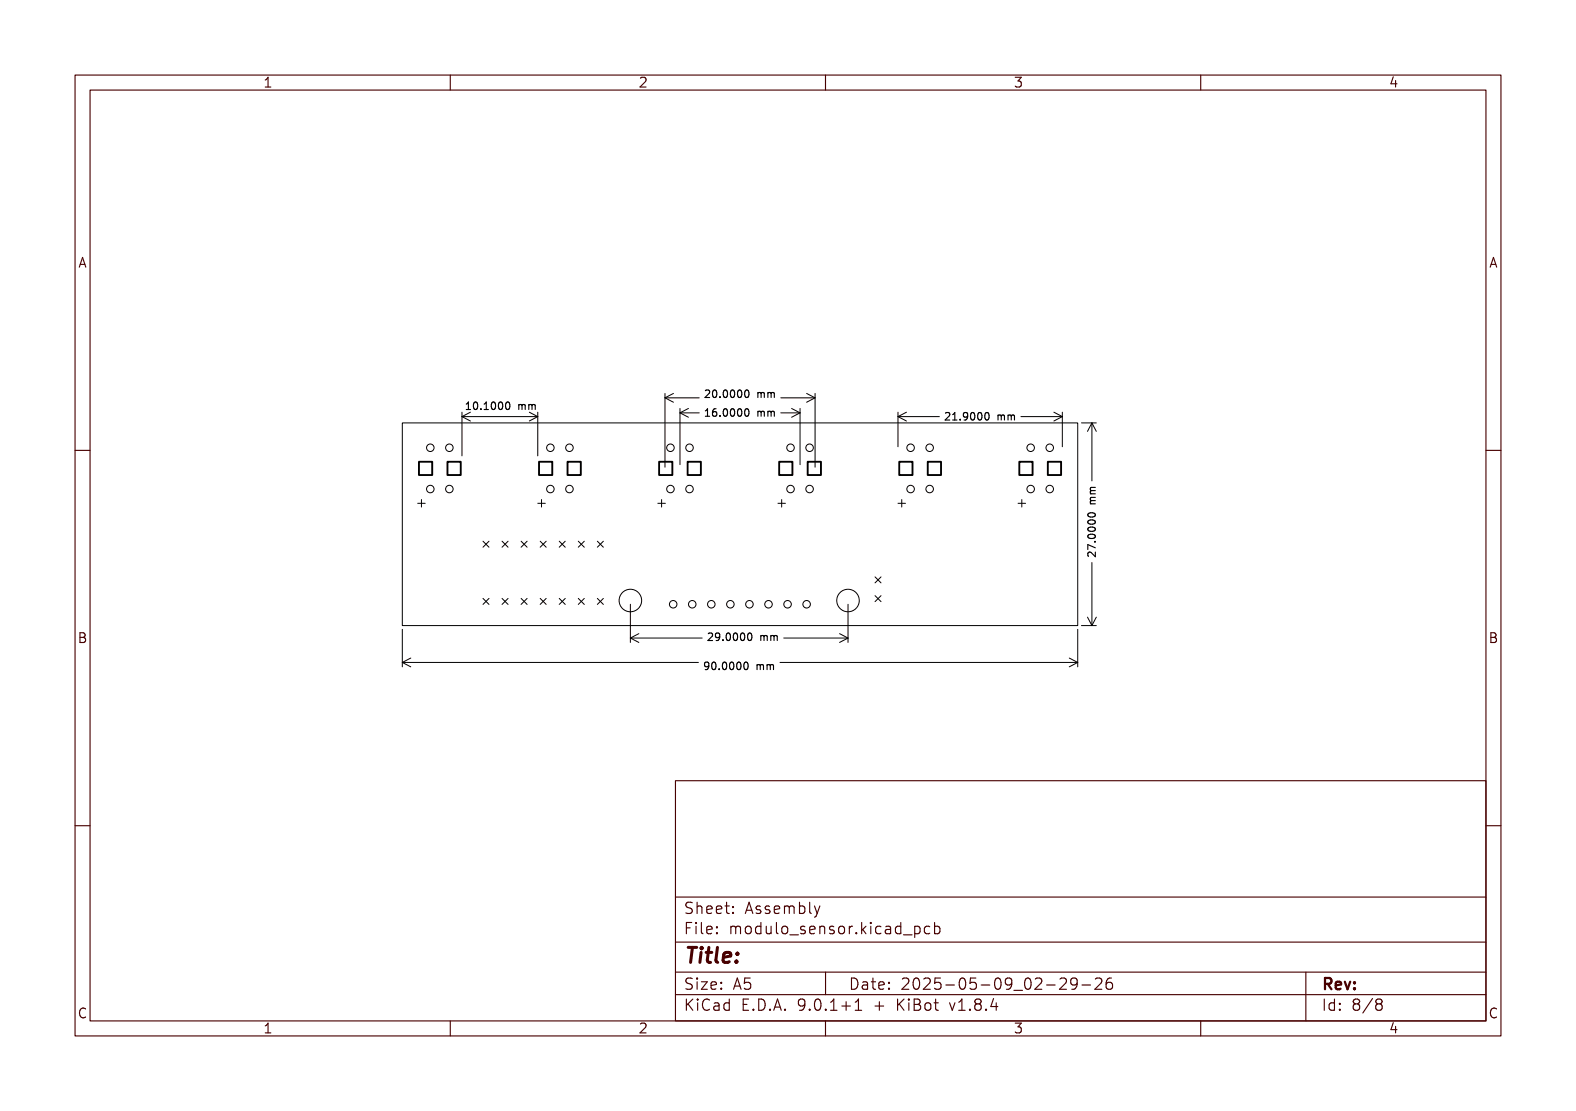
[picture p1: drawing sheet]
<svg xmlns="http://www.w3.org/2000/svg" width="210mm" height="148mm" viewBox="0 0 210 148" stroke-linecap="round" stroke-linejoin="round" font-family="sans-serif">
<path d="M55.8 61.5h1.8v1.8h-1.8zM59.6 61.5h1.8v1.8h-1.8zM71.8 61.5h1.8v1.8h-1.8zM75.6 61.5h1.8v1.8h-1.8zM87.8 61.5h1.8v1.8h-1.8zM91.6 61.5h1.8v1.8h-1.8zM103.8 61.5h1.8v1.8h-1.8zM107.6 61.5h1.8v1.8h-1.8zM119.8 61.5h1.8v1.8h-1.8zM123.6 61.5h1.8v1.8h-1.8zM135.8 61.5h1.8v1.8h-1.8zM139.6 61.5h1.8v1.8h-1.8z" fill="none" stroke="#000" stroke-width=".25"/>
<g fill="none" stroke="#000" stroke-width=".13">
<path d="M53.6 56.3h90v27h-90zM61.6 55.5h10.1M61.6 54.9v5.8M61.6 55.5l1.1 .6M62.7 54.9l-1.1 .6M70.5 54.9l1.2 .6M71.7 54.9v5.8M71.7 55.5l-1.2 .6M88.6 52.4v9.8M88.6 53h4.6M88.6 53l1.1 .6M89.7 52.4l-1.1 .6"/>
<path d="M90.6 54.4v7.5M90.6 55h2.6M90.6 55l1.1 .6M91.7 54.4l-1.1 .6M104 55h2.6M104 53h4.6M105.5 54.4l1.1 .6M106.6 54.4v7.5M106.6 55l-1.1 .6M107.5 52.4l1.1 .6M108.6 52.4v9.8M108.6 53l-1.1 .6"/>
<path d="M119.7 54.9v4.6M119.7 55.5h5.5M119.7 55.5l1.1 .6M120.8 54.9l-1.1 .6M136 55.5h5.6M140.4 54.9l1.2 .6M141.6 54.9v4.6M141.6 55.5l-1.2 .6M144.1 56.3h2M145.5 56.3v7.8M145.5 56.3l.6 1.2M145.5 56.3l-.6 1.2"/>
<path d="M55.7 67.1h1M56.2 66.5v1M64.4 79.7l.8 .8M64.4 72.1l.8 .8M65.2 79.7l-.8 .8M65.2 72.1l-.8 .8M66.9 79.7l.8 .8M66.9 72.1l.8 .8M67.7 79.7l-.8 .8M67.7 72.1l-.8 .8M69.4 72.1l.8 .8M69.4 79.7l.8 .8"/>
<path d="M70.2 79.7l-.8 .8M70.2 72.1l-.8 .8M71.7 67.1h1M72 72.1l.8 .8M72 79.7l.8 .8M72.2 66.5v1M72.8 79.7l-.8 .8M72.8 72.1l-.8 .8M74.5 79.7l.8 .8M74.5 72.1l.8 .8M75.3 79.7l-.8 .8M75.3 72.1l-.8 .8"/>
<path d="M77.1 79.7l.8 .8M77.1 72.1l.8 .8M77.9 79.7l-.8 .8M77.9 72.1l-.8 .8M79.6 79.7l.8 .8M79.6 72.1l.8 .8M80.4 79.7l-.8 .8M80.4 72.1l-.8 .8M87.7 67.1h1M88.2 66.5v1M103.7 67.1h1M104.2 66.5v1"/>
<path d="M116.6 79.4l.8 .7M116.6 76.9l.8 .7M117.4 79.4l-.8 .7M117.4 76.9l-.8 .7M119.7 67.1h1M120.2 66.5v1M135.7 67.1h1M136.2 66.5v1M145.5 74.9v8.4M53.6 83.8v5M53.6 88.2h39.5M53.6 88.2l1.1 .6"/>
<path d="M54.7 87.7l-1.1 .5M84 80.5v5.1M84 85h9.6M84 85l1.1 .6M85.1 84.4l-1.1 .6M103.9 88.2h39.7M104.4 85h8.6M111.9 84.4l1.1 .6M113 80.5v5.1M113 85l-1.1 .6M142.5 87.7l1.1 .5M143.6 83.8v5"/>
<path d="M143.6 88.2l-1.1 .6M144.1 83.3h2M144.9 82.2l.6 1.1M146.1 82.2l-.6 1.1"/>
<circle cx="57.3" cy="59.6" r=".5"/>
<circle cx="59.9" cy="59.6" r=".5"/>
<circle cx="73.3" cy="59.6" r=".5"/>
<circle cx="75.9" cy="59.6" r=".5"/>
<circle cx="89.3" cy="59.6" r=".5"/>
<circle cx="91.9" cy="59.6" r=".5"/>
<circle cx="105.3" cy="59.6" r=".5"/>
<circle cx="107.9" cy="59.6" r=".5"/>
<circle cx="121.3" cy="59.6" r=".5"/>
<circle cx="123.9" cy="59.6" r=".5"/>
<circle cx="137.3" cy="59.6" r=".5"/>
<circle cx="139.9" cy="59.6" r=".5"/>
<circle cx="57.3" cy="65.2" r=".5"/>
<circle cx="59.9" cy="65.2" r=".5"/>
<circle cx="73.3" cy="65.2" r=".5"/>
<circle cx="75.9" cy="65.2" r=".5"/>
<circle cx="89.3" cy="65.2" r=".5"/>
<circle cx="91.9" cy="65.2" r=".5"/>
<circle cx="105.3" cy="65.2" r=".5"/>
<circle cx="107.9" cy="65.2" r=".5"/>
<circle cx="121.3" cy="65.2" r=".5"/>
<circle cx="123.9" cy="65.2" r=".5"/>
<circle cx="137.3" cy="65.2" r=".5"/>
<circle cx="139.9" cy="65.2" r=".5"/>
<circle cx="84" cy="80" r="1.5"/>
<circle cx="89.7" cy="80.5" r=".5"/>
<circle cx="92.2" cy="80.5" r=".5"/>
<circle cx="94.8" cy="80.5" r=".5"/>
<circle cx="97.3" cy="80.5" r=".5"/>
<circle cx="99.9" cy="80.5" r=".5"/>
<circle cx="102.4" cy="80.5" r=".5"/>
<circle cx="104.9" cy="80.5" r=".5"/>
<circle cx="107.5" cy="80.5" r=".5"/>
<circle cx="113" cy="80" r="1.5"/>
</g>
<g fill="none" stroke="#000" stroke-width=".15">
<path d="M62.1 54.6h.6M62.1 53.8l.3-.2v1M63.2 53.6h.1a.53 .53 0 0 1 .4 .5 .53 .53 0 0 1-.4 .5l-.1-.1-.1-.3zM64.1 54.5v.1M64.5 54.6h.6M64.5 53.8l.3-.2v1M65.6 53.6h.1a.53 .53 0 0 1 .3 .5 .53 .53 0 0 1-.3 .5l-.1-.1-.1-.3zM66.5 53.6h.2a.53 .53 0 0 1 .3 .5 .53 .53 0 0 1-.3 .5l-.2-.1-.1-.3zM67.5 53.6h.1a.53 .53 0 0 1 .4 .5 .53 .53 0 0 1-.4 .5l-.1-.1-.1-.3zM69.1 53.9v.7M69.1 54l.3-.1 .2 .1M69.6 54l.1-.1h.2l.1 .7"/>
<path d="M69.6 54v.6M70.5 54l.2-.1 .2 .1M70.5 53.9v.7M70.9 54l.1-.1h.3v.7M70.9 54v.6M94 55.5h.6M94 54.7l.3-.2v1M94 52h.4l.2 .2-.7 .8h.7M95 52h.2a.53 .53 0 0 1 .3 .5 .53 .53 0 0 1-.3 .5l-.2-.1-.1-.3zM95.4 54.5h-.3a.67 .67 0 0 0 0 1l.4-.1v-.4l-.2-.2-.3 .1-.1 .1M95.9 55.4v.1M95.9 52.9v.1"/>
<path d="M96.5 54.5h.1a.53 .53 0 0 1 .4 .5 .53 .53 0 0 1-.4 .5l-.1-.1-.1-.3zM96.5 52h.1a.53 .53 0 0 1 .4 .5 .53 .53 0 0 1-.4 .5l-.1-.1-.1-.3zM97.4 54.5h.2a.53 .53 0 0 1 .3 .5 .53 .53 0 0 1-.3 .5l-.2-.1-.1-.3zM97.4 52h.2a.53 .53 0 0 1 .3 .5 .53 .53 0 0 1-.3 .5l-.2-.1-.1-.3zM98.4 52h.1a.53 .53 0 0 1 .4 .5 .53 .53 0 0 1-.4 .5l-.1-.1-.1-.3zM98.4 54.5h.1a.53 .53 0 0 1 .4 .5 .53 .53 0 0 1-.4 .5l-.1-.1-.1-.3zM99.3 52h.2a.53 .53 0 0 1 .3 .5 .53 .53 0 0 1-.3 .5l-.2-.1-.1-.3zM99.3 54.5h.2a.53 .53 0 0 1 .3 .5 .53 .53 0 0 1-.3 .5l-.2-.1-.1-.3zM101 52.3v.7M101 54.8v.7M101 54.9l.3-.1 .1 .1M101 52.4l.3-.1 .1 .1"/>
<path d="M101.4 54.9l.2-.1h.2v.7M101.4 52.4v.6M101.4 54.9v.6M101.4 52.4l.2-.1h.2v.7M102.3 54.9l.3-.1 .2 .1M102.3 52.3v.7M102.3 54.8v.7M102.3 52.4l.3-.1 .2 .1M102.8 54.9l.1-.1h.2l.1 .7M102.8 52.4v.6M102.8 54.9v.6M102.8 52.4l.1-.1h.2l.1 .7"/>
<path d="M126 55h.4l.2 .2-.7 .8h.7M126.9 56h.6M126.9 55.2l.3-.2v1M127.9 55.9v.1M128.9 55.4l-.1 .2-.3-.1-.1-.1 .1-.4h.3h.1a.66 .66 0 0 1-.2 1h-.2M129.4 55h.2a.53 .53 0 0 1 .3 .5 .53 .53 0 0 1-.3 .5l-.2-.1-.1-.3zM130.4 55h.1a.53 .53 0 0 1 .4 .5 .53 .53 0 0 1-.4 .5 .67 .67 0 0 1-.1-1zM131.3 55h.2a.53 .53 0 0 1 .3 .5 .53 .53 0 0 1-.3 .5l-.2-.1-.1-.3zM133 55.3v.7M133 55.4l.3-.1 .1 .1M133.4 55.4l.2-.1h.2v.7M133.4 55.4v.6"/>
<path d="M134.3 55.4l.3-.1 .2 .1M134.3 55.3v.7M134.8 55.4l.1-.1h.2l.1 .7M134.8 55.4v.6M145 71.3a.59 .59 0 0 1 1 .2 .57 .57 0 0 1-1-.1zM145 68.4a.54 .54 0 0 1 1 .2 .57 .57 0 0 1-1-.1zM145 69.4a.54 .54 0 0 1 1 .2 .57 .57 0 0 1-1-.1zM145 70.3a.54 .54 0 0 1 1 .2 .57 .57 0 0 1-1 0zM145.3 67.1h.7M145.3 65.8h.7M145.4 66.7l-.1 .1 .1 .3M145.4 65.4l-.1 .1 .1 .3"/>
<path d="M145.4 66.7h.6M145.4 65.4h.6M145.9 72.2h.1M146 73.5v.7l-.8-.7-.2 .2v.4M146 73l-1-.5v.7M146 64.9l-.7 .1v.2l.1 .2M146 66.3h-.7v.2l.1 .2M94.4 84.4l.4-.1 .2 .3-.7 .7h.7M94.5 88.6l-.2 .2h-.2l-.2-.2 .1-.3 .3-.1 .1 .1a.66 .66 0 0 1-.2 .9h-.2M95 88.3l.1-.1a.53 .53 0 0 1 .3 .5 .53 .53 0 0 1-.3 .5 .67 .67 0 0 1-.1-.9zM95.8 89.1v.1M95.9 84.8l-.2 .1h-.2l-.2-.1 .1-.4 .3-.1 .2 .1a.66 .66 0 0 1-.3 .9h-.2"/>
<path d="M96.3 85.2v.1M96.4 88.3l.1-.1a.53 .53 0 0 1 .3 .5 .53 .53 0 0 1-.3 .5 .66 .66 0 0 1-.1-.9zM96.9 84.4l.1-.1a.53 .53 0 0 1 .3 .5 .53 .53 0 0 1-.3 .5l-.1-.1-.1-.3zM97.4 88.3l.1-.1a.53 .53 0 0 1 .3 .5 .53 .53 0 0 1-.3 .5 .66 .66 0 0 1-.1-.9zM97.8 84.4l.2-.1a.53 .53 0 0 1 .3 .5 .53 .53 0 0 1-.3 .5l-.2-.1-.1-.3zM98.3 88.3l.1-.1a.53 .53 0 0 1 .4 .5 .53 .53 0 0 1-.4 .5 .67 .67 0 0 1-.1-.9zM98.8 84.4l.1-.1a.53 .53 0 0 1 .4 .5 .53 .53 0 0 1-.4 .5l-.1-.1-.1-.3zM99.3 88.3l.1-.1a.53 .53 0 0 1 .3 .5 .53 .53 0 0 1-.3 .5 .67 .67 0 0 1-.1-.9zM99.8 84.4l.1-.1a.53 .53 0 0 1 .3 .5 .53 .53 0 0 1-.3 .5 .66 .66 0 0 1-.1-.9zM100.9 88.5v.7M100.9 88.6l.3-.1 .1 .2M101.3 88.7l.2-.2 .2 .1v.6"/>
<path d="M101.3 88.7v.5M101.4 84.7v.6M101.4 84.8l.3-.1 .1 .1M101.8 84.8l.2-.1h.2v.6M101.8 84.8v.5M102.2 88.6l.3-.1 .1 .2M102.2 88.5v.7M102.6 88.7l.2-.2 .2 .1 .1 .6M102.6 88.7v.5M102.7 84.8l.3-.1 .1 .1M102.7 84.7v.6M103.1 84.8l.2-.1h.2l.1 .6"/>
<path d="M103.1 84.8v.5"/>
</g>
<g fill="none" stroke="#480000" stroke-width=".15">
<path d="M10 10h190v128h-190zM12 12h186v124h-186zM35.3 11.6h.8M35.3 10.7l.4-.4v1.3M60 10v2M85.3 10.4l.2-.1 .5 .1a.35 .35 0 0 1 0 .5l-.7 .7h.8M110 10v2M135.3 10.3h.8l-.4 .5a.35 .35 0 0 1 .4 .2v.3l-.1 .2-.5 .1-.2-.1M160 10v2M185.7 10.2l-.4 1h.9M186 10.7v.9M10.6 35.6l.4-1.3 .4 1.3"/>
<path d="M10.7 35.2h.6M198.6 35.6l.4-1.3 .4 1.3M198.7 35.2h.6M10 60h2M198 60h2M10.7 84.3h.4l.2 .1v.3l-.2 .2a.35 .35 0 0 1 .3 .3 .35 .35 0 0 1-.2 .4h-.5zM10.7 84.9h.4M198.7 84.3h.4l.2 .1v.3l-.2 .2a.35 .35 0 0 1 .3 .3 .35 .35 0 0 1-.2 .4h-.5zM198.7 84.9h.4M10 110h2M90 104h108v32h-108zM90 119.5h108"/>
<path d="M198 110h2M11.4 134.4a.52 .52 0 0 0-.6 0 .52 .52 0 0 0-.2 .6 .49 .49 0 0 0 .2 .5 .49 .49 0 0 0 .6 0M35.3 136.7l.4-.4v1.3M35.3 137.6h.8M60 136v2M85.3 136.4l.2-.1 .5 .1a.35 .35 0 0 1 0 .5l-.7 .7h.8M90 132.5h108M90 129.5h108M90 125.5h108M91.5 133.1v1.5M91.5 123.6h.5M91.7 133.7l.6 .9"/>
<path d="M92.2 122.9h-.7v1.5M92.2 130.4l-.2-.1-.5 .1a.36 .36 0 0 0-.1 .3 .36 .36 0 0 0 .3 .3 .55 .55 0 0 1 .5 .4v.2l-.2 .2-.6-.1M92.2 120.3l-.2-.1-.5 .1a.36 .36 0 0 0-.1 .3 .36 .36 0 0 0 .3 .3 .55 .55 0 0 1 .5 .4v.2l-.2 .2-.6-.1M92.3 133.1l-.8 .8M92.7 122.9v.1M92.7 123.4v1M92.7 122.9l.1 .1h-.1M92.9 120.2v1.5M92.9 130.3v.1M92.9 130.8v1M92.9 130.3l-.1 .1h.1M92.9 130.3l.1 .1h-.1"/>
<path d="M92.9 120.8a.37 .37 0 0 1 .6 .1v.8M93 133.1v.1M93 133.6v1M93 133.1l-.1 .1h.1M93.5 130.8h.7l-.7 1h.7M93.5 122.9v1.3l.2 .2M94.2 123.9l.7-.2-.1-.2-.4-.1-.2 .2v.7l.2 .1 .4-.1M94.2 121.2l.7-.2-.1-.2-.4-.1-.2 .2v.7l.2 .1 .4-.1M94.5 133.2a.6 .6 0 0 0-.7 0 .6 .6 0 0 0-.2 .7 .56 .56 0 0 0 .3 .6 .56 .56 0 0 0 .6-.1M94.7 131.3l.8-.2-.1-.2-.4-.1-.3 .2 .1 .7 .2 .1 .4-.1M95.2 133.7l.1-.1 .4 .1 .1 .9M95.5 121.2l.7-.2-.1-.2-.4-.1-.2 .2v.7l.2 .1 .4-.1"/>
<path d="M95.5 124.2l.1 .1-.1 .1M95.5 124.2v.1v.1M95.5 123.5v.1M95.5 124.2v.2M95.5 123.5h.1l-.1 .1M95.8 133.9l-.5 .1a.29 .29 0 0 0-.2 .3 .29 .29 0 0 0 .2 .3l.5-.1M96.1 131.6l.1 .1-.1 .1M96.1 131.6l-.1 .1 .1 .1M96.1 130.9v.1M96.1 131.6v.2M96.1 130.9h.1l-.1 .1M96.1 130.9h-.1l.1 .1"/>
<path d="M96.6 120.7h.6M96.8 120.2v1.3l.1 .1 .3 .1M97.2 133.7l-.5-.1-.2 .3v.4l.1 .2 .1 .1 .5-.1M97.2 133.1v1.5M97.4 123.5a.37 .37 0 0 1 .6 .1M97.4 123.4v1M97.7 121.5v.1v.1M97.7 121.5l-.1 .1 .1 .1M97.7 120.8v.1M97.7 121.5v.2M97.7 120.8h-.1l.1 .1M97.7 131.8l.5-1.5 .5 1.5"/>
<path d="M97.9 131.4h.7M98 123.6l.2-.2 .4 .1 .1 .9M98 123.6v.8M99 133.8h.5M99.3 121.7l.5-1.5 .5 1.5M99.4 123.5a.41 .41 0 0 1 .4-.1 .41 .41 0 0 1 .3 .3v.4a.41 .41 0 0 1-.4 .3 .41 .41 0 0 1-.4-.3zM99.5 121.3h.7M99.7 133.1h-.7v1.5h.7M100 130.3h-.8v.7l.2-.1h.5l.1 .2v.5l-.3 .2h-.3l-.2-.2M100.4 134.4l.1 .1-.1 .1M100.4 134.4l-.1 .1 .1 .1M100.4 134.4v.2"/>
<path d="M101.1 133.1a.79 .79 0 0 1 .9 .5 .79 .79 0 0 1-.3 .9l-.6 .1zM101.3 120.8l-.3-.1-.3 .2 .1 .2 .5 .2 .1 .1-.1 .2-.1 .1-.5-.1M101.4 123.5l-.4-.1-.3 .3v.4l.1 .2 .2 .1 .4-.1M101.4 122.9v1.5M102.1 123.4l.1 .9a.41 .41 0 0 0 .5-.1M102.5 120.8l-.3-.1-.2 .2v.2l.5 .2 .1 .1-.1 .2-.1 .1-.4-.1M102.6 134.4l.1 .1-.1 .1M102.6 134.4l-.1 .1 .1 .1M102.6 134.4v.2M102.7 123.4v1M103.1 134.6l.5-1.5 .5 1.5M103.2 121.2l.7-.2-.1-.2-.4-.1-.2 .2v.7l.2 .1 .4-.1"/>
<path d="M103.2 134.2h.8M103.5 122.9v1.3l.2 .2M104.2 123.5a.41 .41 0 0 1 .4-.1 .41 .41 0 0 1 .4 .3v.4a.41 .41 0 0 1-.4 .3 .41 .41 0 0 1-.4-.3zM104.5 120.8a.37 .37 0 0 1 .7 .1M104.5 120.7v1M104.6 134.4l.1 .1-.1 .1M104.6 134.4l-.1 .1 .1 .1M104.6 134.4v.2M105.2 120.9l.2-.2 .3 .1 .1 .9M105.2 120.9v.8M105.2 124.5h1.2M106.5 120.8l.5-.1 .2 .3v.4l-.1 .2-.1 .1-.5-.1"/>
<path d="M106.5 120.2v1.5M107.2 133.7l-.2 .3h-.3l-.3-.3v-.3l.1-.2 .5-.1 .2 .1a.99 .99 0 0 1-.4 1.4h-.3M107.2 123.5l-.3-.1-.2 .2v.2l.5 .2 .1 .1-.1 .2-.1 .1-.4-.1M107.9 123.9l.7-.2-.1-.2-.4-.1-.2 .2 .1 .7 .1 .1 .4-.1M107.9 134.4l.1 .1-.1 .1M107.9 134.4l-.1 .1 .1 .1M107.9 120.2v1.3l.2 .2M107.9 134.4v.2M108.5 120.7l.4 1M108.7 133.2a.36 .36 0 0 1 .3-.1 .36 .36 0 0 1 .3 .3 .77 .77 0 0 1-.4 1.2 .91 .91 0 0 1-.2-1.4zM108.9 121.7l-.2 .3-.2 .2M109.2 123.5a.37 .37 0 0 1 .7 .1v.8"/>
<path d="M109.2 123.4v1M109.2 120.7l-.3 1M110 136v2M110 129.5v3M110 134.4l.1 .1-.1 .1M110 134.4v.1v.1M110 134.4v.2M110.7 134.6h.8M110.7 133.5l.4-.4v1.5M111.1 123.5l-.4-.1-.2 .2 .1 .2 .5 .2 .1 .1-.1 .2-.1 .1-.5-.1M111.8 123.5a.41 .41 0 0 1 .4-.1 .41 .41 0 0 1 .3 .3v.4a.41 .41 0 0 1-.4 .3 .41 .41 0 0 1-.4-.3zM112.2 134h1.1"/>
<path d="M112.7 133.4v1.2M113.2 123.4v1M113.5 130.3a.79 .79 0 0 1 .8 .5 .79 .79 0 0 1-.3 .9l-.5 .1zM113.6 123.4l-.3 .1-.1 .2M114 134.6h.8M114 133.5l.4-.4v1.5M114.1 124.2l.1 .1-.1 .1M114.1 124.2l-.1 .1 .1 .1M114.1 124.2v.2M114.8 122.9v1.5M115 130.9l.1-.1 .4 .1 .1 .9M115 123.8l.4 .6"/>
<path d="M115.4 123.4l-.6 .6M115.6 131.1l-.5 .1a.29 .29 0 0 0-.2 .3 .29 .29 0 0 0 .2 .3l.5-.1M116 122.9v.1M116 123.4v1M116 122.9l.1 .1h-.1M116.1 130.8h.6M116.3 130.3v1.3l.1 .1 .3 .1M116.6 134h1.1M117.1 131.3l.7-.2-.1-.2-.4-.1-.2 .2 .1 .7 .1 .1 .4-.1M117.2 133.4v1.2M117.4 123.5l-.4-.1-.3 .3v.4l.1 .2 .2 .1 .4-.1M118 123.5l.2-.1 .4 .1 .1 .9"/>
<path d="M118.5 131.6v.1v.1M118.5 131.6l-.1 .1 .1 .1M118.5 130.9v.1M118.5 131.6v.2M118.5 130.9h-.1l.1 .1M118.7 123.7l-.5 .1a.29 .29 0 0 0-.2 .3 .29 .29 0 0 0 .2 .3l.5-.1M119.6 133.1v1.5M119.8 133.7l.7 .9M120 123.5l-.4-.1-.3 .3v.4l.2 .2 .1 .1 .4-.1M120 122.9v1.5M120.2 130.4l.3-.1 .5 .1a.41 .41 0 0 1 0 .5l-.8 .9h.9M120.4 124.5h1.1"/>
<path d="M120.5 133.1l-.9 .8M121.1 133.1v.1M121.1 133.6v1M121.1 133.1l-.1 .1h.1M121.1 133.1l.1 .1h-.1M121.8 130.4a.36 .36 0 0 1 .4-.1 .36 .36 0 0 1 .3 .3 .77 .77 0 0 1-.5 1.2 .91 .91 0 0 1-.2-1.4zM121.8 133.1h.5a.36 .36 0 0 1 .3 .3 .36 .36 0 0 1-.3 .4 .4 .4 0 0 1 .4 .4 .4 .4 0 0 1-.3 .4h-.6zM121.8 133.8h.5M121.9 123.5l.4-.1 .3 .3v.4l-.1 .2-.2 .1-.4-.1M121.9 123.4v1.5M123.1 130.4l.2-.1 .5 .1a.41 .41 0 0 1 .1 .5l-.9 .9h1M123.4 133.7a.41 .41 0 0 1 .6 .2v.4a.41 .41 0 0 1-.4 .3 .41 .41 0 0 1-.4-.3v-.4z"/>
<path d="M123.9 123.5l-.4-.1-.3 .3v.4l.1 .2 .2 .1 .4-.1M124.5 133.6h.5M124.5 123.5l.5-.1 .2 .3v.4l-.1 .2-.1 .1-.5-.1M124.5 122.9v1.5M124.7 133.1v1.3v.1l.3 .1M125.3 130.3h-.7l-.1 .7 .2-.1h.5l.2 .2-.1 .5-.2 .2h-.4l-.2-.2M126 131.2h1.2M126.5 133.6l.4 1 .3-1M127.7 134.6h.9M127.7 133.5l.5-.4v1.5M128 130.4a.36 .36 0 0 1 .3-.1 .36 .36 0 0 1 .3 .3 .77 .77 0 0 1-.4 1.2 .91 .91 0 0 1-.2-1.4zM129.2 134.4l.1 .1-.1 .1"/>
<path d="M129.2 134.4v.1v.1M129.2 134.4v.2M130 130.3h-.7l-.1 .7 .3-.1h.5l.1 .2-.1 .5-.2 .2h-.3l-.3-.2M130.2 133.7l-.3 .3 .1 .4 .2 .2h.3l.2-.3v-.4l-.2-.2M130.2 133.7l-.3-.3 .1-.2 .2-.1 .4 .1a.31 .31 0 0 1 .1 .3 .31 .31 0 0 1-.2 .2M130.2 133.7h.3M130.7 131.2h1.2M131.4 134.4l.1 .1-.1 .1M131.4 134.4l-.1 .1 .1 .1M131.4 134.4v.2M132.4 133l-.4 1.1h1M132.7 130.4a.36 .36 0 0 1 .3-.1 .36 .36 0 0 1 .3 .3 .77 .77 0 0 1-.4 1.2 .91 .91 0 0 1-.2-1.4z"/>
<path d="M132.7 133.6v1M134.8 130.9l-.3 .3h-.3l-.2-.3v-.3l.1-.2 .4-.1 .2 .1a.99 .99 0 0 1-.3 1.4h-.3M135.1 131.9h1.1M135.3 136.3h.8l-.4 .5a.35 .35 0 0 1 .4 .2v.4l-.1 .1-.5 .1-.2-.1M136.7 130.4a.36 .36 0 0 1 .6 .2 .77 .77 0 0 1-.4 1.2 1 1 0 0 1-.2-1.4zM138 130.4l.2-.1 .5 .1a.41 .41 0 0 1 0 .5l-.8 .9h.9M139.5 131.2h1.1M141.2 130.4l.3-.1 .5 .1a.41 .41 0 0 1 0 .5l-.8 .9h.9M143.5 130.9l-.3 .3-.4-.1-.1-.2v-.3l.1-.2 .4-.1 .3 .1a.99 .99 0 0 1-.4 1.4h-.3M144.2 131.2h1.1M146 130.4l.2-.1 .5 .1a.4 .4 0 0 1 0 .5l-.8 .9h.9M148.1 130.3a.59 .59 0 0 0-.7 .6v.6l.1 .2 .5 .1 .2-.2v-.5l-.1-.2h-.4l-.3 .2"/>
<path d="M160 136v2M174 129.5v6.5M176.5 133.1v1.5M177.8 133.7l-.4-.1-.3 .3v.4l.1 .2 .2 .1 .4-.1M177.8 133.1v1.5M178.5 134.4l.1 .1-.1 .1M178.5 134.4v.1v.1M178.5 133.7v.1M178.5 134.4v.2M178.5 133.7h.1l-.1 .1M180.6 133.7l-.3 .3v.3l.3 .3h.3l.3-.3-.1-.4-.2-.2M180.6 133.7l-.2-.1a.3 .3 0 0 1-.1-.3 .3 .3 0 0 1 .3-.2h.3l.3 .3-.1 .2-.2 .1"/>
<path d="M180.6 133.7h.3M182.9 133l-1.3 1.9M183.6 133.7l-.3 .3v.3l.3 .3h.3l.3-.3-.1-.4-.2-.2M183.6 133.7l-.3-.3 .1-.2 .2-.1h.3l.3 .3-.1 .2-.2 .1M183.6 133.7h.3M185.7 136.2l-.4 1h.9M186 136.7v.9M199.4 134.4a.52 .52 0 0 0-.6 0 .52 .52 0 0 0-.2 .6 .49 .49 0 0 0 .3 .5 .49 .49 0 0 0 .5 0"/>
</g>
<path d="M176.6 131.1h.5a.41 .41 0 0 0 .3-.4 .41 .41 0 0 0-.3-.4h-.5v1.5M176.9 131.1l.5 .7M178 131.3l.7-.2-.1-.2-.4-.1-.2 .2 .1 .7 .1 .1 .4-.1M179.2 130.8l.4 1 .3-1M180.5 131.6l.1 .1-.1 .1M180.5 131.6l-.1 .1 .1 .1M180.5 130.9v.1M180.5 131.6v.2M180.5 130.9h.1l-.1 .1M180.5 130.9h-.1l.1 .1" fill="none" stroke="#480000" stroke-width=".3"/>
<g fill="none" stroke="#480000" stroke-width=".4">
<path d="M91.7 126.2h1.1M92.3 126.2l-.3 2M93.4 126.9l-.1 1.3M93.5 126.2l-.1 .1 .1 .1M93.5 126.2l.1 .1-.1 .1M93.5 126.2v.2M94.1 126.9h.8M94.5 126.2l-.3 1.7 .1 .2 .4 .1M95.6 126.2l-.2 1.7 .1 .2 .1 .1M96.4 127.5l1-.1-.1-.4-.5-.1-.4 .3-.1 .7 .1 .2 .2 .1 .6-.1M98.1 128l.1 .1-.1 .1M98.1 128l-.1 .1 .1 .1"/>
<path d="M98.1 128v.2M98.3 127l.1 .1-.2 .1M98.3 127l-.1 .1v.1M98.3 127l-.1 .2"/>
</g>
<text font-size="2.7" fill="#fff" x="91" y="128.3">Title:</text>
<g font-size="2" fill="#fff">
<text x="91" y="121.8">Sheet: Assembly</text>
<text x="91" y="124.5">File: modulo_sensor.kicad_pcb</text>
<text x="91" y="131.9">Size: A5</text>
<text x="113" y="131.9">Date: 2025-05-09_02-29-26</text>
<text x="176" y="131.9">Rev:</text>
<text x="91" y="134.7">KiCad E.D.A. 9.0.1+1 + KiBot v1.8.4</text>
<text x="176" y="134.7">Id: 8/8</text>
</g>
<g font-size="1.7" fill="#fff">
<text x="35" y="11.7">1</text>
<text x="85" y="11.7">2</text>
<text x="135" y="11.7">3</text>
<text x="185" y="11.7">4</text>
<text x="10.5" y="35.7">A</text>
<text x="198.5" y="35.7">A</text>
<text x="10.5" y="85.6">B</text>
<text x="198.5" y="85.6">B</text>
<text x="10.5" y="135.7">C</text>
<text x="35" y="137.7">1</text>
<text x="85" y="137.7">2</text>
<text x="135" y="137.7">3</text>
<text x="185" y="137.7">4</text>
<text x="198.5" y="135.7">C</text>
</g>
<g font-size="1.3" fill="#fff">
<text x="94.6" y="53">20.0000 mm</text>
<text x="62.7" y="54.6">10.1000 mm</text>
<text x="94.6" y="55.5">16.0000 mm</text>
<text x="126.6" y="56">21.9000 mm</text>
<text x="146" y="73.5" transform="rotate(-90 146 73.5)">27.0000 mm</text>
<text x="94.5" y="89.3">90.0000 mm</text>
<text x="95" y="85.4">29.0000 mm</text>
</g>
</svg>
